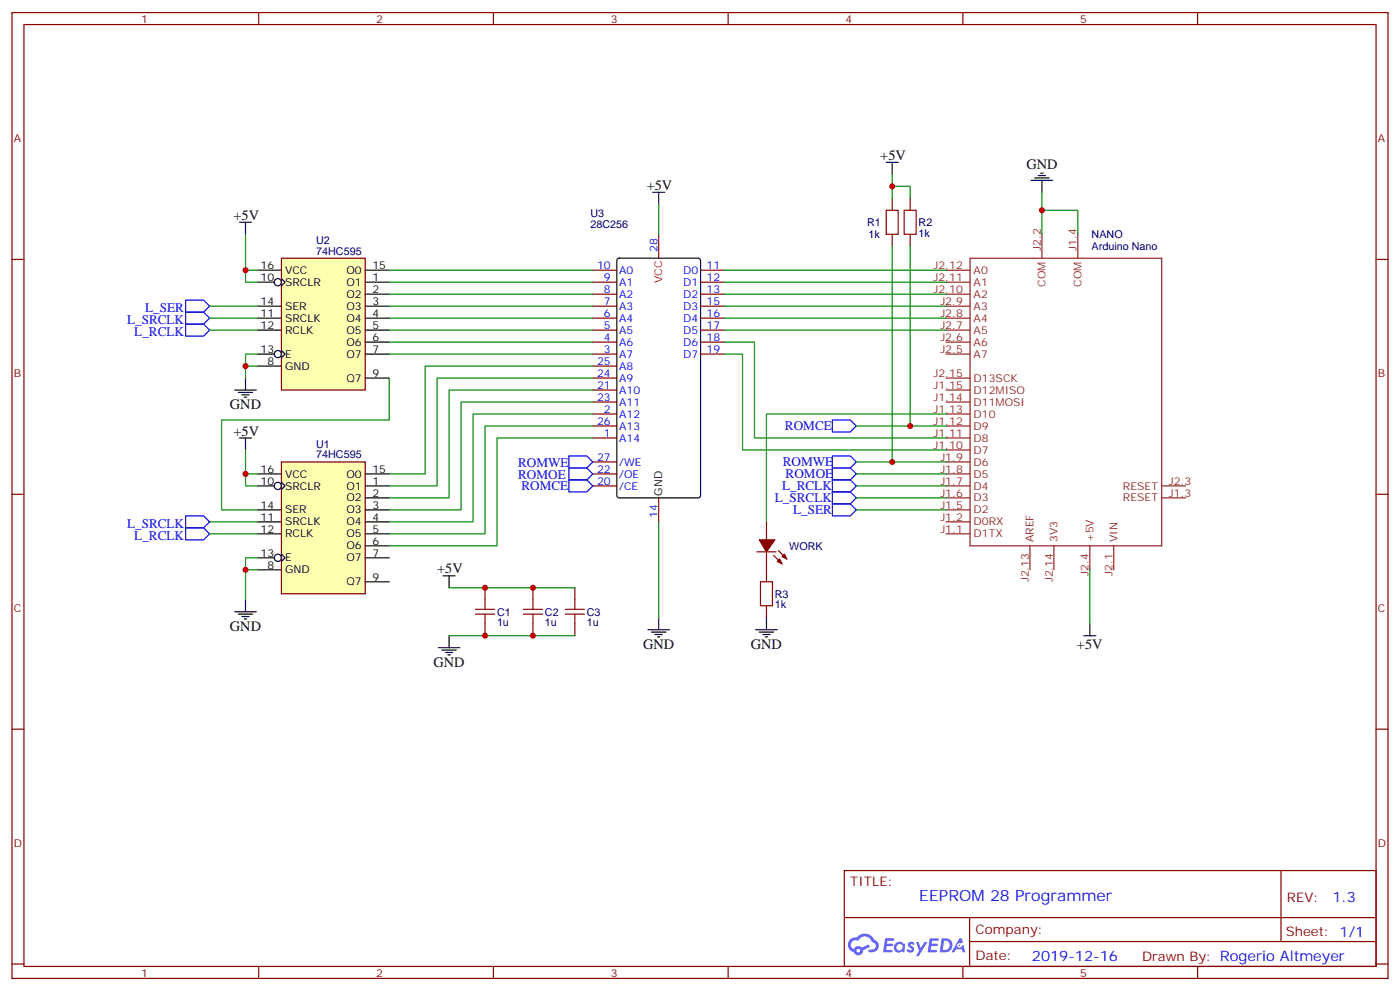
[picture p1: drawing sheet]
<svg xmlns="http://www.w3.org/2000/svg" width="412mm" height="292mm" viewBox="0 0 412 292" stroke-linecap="round" stroke-linejoin="round" font-family="sans-serif">
<g fill="none" stroke="#870000" stroke-width=".35">
<path d="M3.5 3.7h405.4v284.3h-405.4zM7.1 7.2h398.2v277.3h-398.2zM76.2 3.7v3.5M145.3 3.7v3.5M214.5 3.7v3.5M283.6 3.7v3.5M352.8 3.7v3.5M3.5 76.4h3.6M405.3 76.4h3.6M3.5 145.5h3.6M405.3 145.5h3.6M3.5 214.7h3.6"/>
<path d="M405.3 214.7h3.6M248.7 256.3h156.6v28.2h-156.6zM377.3 256.3v20.9M248.7 270.1h156.5M285.6 277.2h119.6M285.6 270.1v14.2M3.5 283.8h3.6M76.2 284.5v3.5M145.3 284.5v3.5M214.5 284.5v3.5M283.6 284.5v3.5M352.8 284.5v3.5"/>
<path d="M405.3 283.8h3.6"/>
</g>
<g fill="#5487ff">
<path d="M267.7 277.5a1.22 1.22 0 0 1 1.7 .2l-.4 .6a.47 .47 0 0 0-.3-.4 .47 .47 0 0 0-.5 .2l.1 .2a1.14 1.14 0 0 1 .8 1.8 1.14 1.14 0 0 1-1.9 0l-.2-.2 .5-.6 .7 .5a.29 .29 0 0 0 .3-.3 .29 .29 0 0 0-.2-.3 1.04 1.04 0 0 1-.6-1.7z"/>
<path d="M260.7 276.2h2.4l.3 .2-.2 .5-1.8 .1-.1 .8h1.5l.3 .4-.3 .4h-1.6l-.2 1.1h1.7l.2 .3-.2 .3-2.6 .1z"/>
<path d="M273.8 276.2h2.4l.3 .2-.1 .5-1.8 .1-.2 .8h1.6l.3 .4-.4 .4-1.6-.1-.1 1.1 1.7 .1 .2 .3-.2 .3-2.6 .1z"/>
<path d="M282.6 276.2h.7l.3 1.3-.6 .3a.69 .69 0 0 0-1 .3 .69 .69 0 0 0 .4 .9 .69 .69 0 0 0 .9-.6l.5-.2 .6 2.2h-.8l-.2-.9h-1.8l-.5 .9h-.8z"/>
<path d="M269.8 277.3h.8l.6 1.8 1.1-1.8h.9l-2.6 4.2h-.8l.9-1.5z"/>
<path d="M277.4 276.2l-.6 4.2h1.3a2.11 2.11 0 0 0 2.5-2.1 2.11 2.11 0 0 0-2.5-2.1zM278.1 277a1.39 1.39 0 0 1 1.7 1.4 1.39 1.39 0 0 1-1.8 1.2h-.3z"/>
<path d="M263.7 277.8a1.54 1.54 0 0 0-.1 2.2 1.54 1.54 0 0 0 2.2 .1l.6 .3 .3-2.3-.2-.3h-.4a1.49 1.49 0 0 0-2.4 0zM264 278.8a.94 .94 0 0 1 1.8 0 .94 .94 0 0 1-1.8 0z"/>
<path d="M250.4 276.6a2.18 2.18 0 0 0 1.1 3.7 1.44 1.44 0 0 0 1.6 .9 1.44 1.44 0 0 0 1.2-1.4l2-1.1-.5-.7-1.9 1a1.47 1.47 0 0 0-2.4 .4 1.39 1.39 0 0 1-.7-1.9 1.39 1.39 0 0 1 2-.5 2.12 2.12 0 0 1 2.2-1.3 2.12 2.12 0 0 1 1.9 1.7 1.14 1.14 0 0 1 1.1 1.4 1.14 1.14 0 0 1-1.7 .7 .43 .43 0 0 0-.5 .4 .43 .43 0 0 0 .4 .5 1.98 1.98 0 0 0 2.5-1.2 1.98 1.98 0 0 0-1.2-2.6 3.1 3.1 0 0 0-5.3-.6l-.9 .1zM252.3 279.9a.55 .55 0 0 1 1.1 0 .55 .55 0 0 1-1.1 0z"/>
<circle cx="282.6" cy="278.3" r=".26"/>
</g>
<g fill="none" stroke="#8c2424" stroke-width=".35">
<path d="M278.7 79.6h7.1M285.8 76h56.4v84.7h-56.4zM306.9 69v7M317.5 69v7M278.7 97.2h7.1M278.7 93.7h7.1M278.7 90.1h7.1M278.7 86.6h7.1M278.7 83.1h7.1M278.7 118.4h7.1M278.7 114.8h7.1M278.7 104.2h7.1"/>
<path d="M278.7 100.7h7.1M278.7 111.3h7.1M278.7 139.5h7.1M278.7 136h7.1M278.7 132.5h7.1M278.7 128.9h7.1M278.7 125.4h7.1M278.7 121.9h7.1M278.7 157.2h7.1M278.7 153.6h7.1M278.7 146.6h7.1M278.7 150.1h7.1"/>
<path d="M278.7 143.1h7.1M342.2 146.6h7M342.2 143.1h7M303.4 160.7v7M310.4 160.7v7M321 160.7v7M328.1 160.7v7"/>
</g>
<path d="M82.9 76h24.7v38.8h-24.7z" fill="#ffffb0" stroke="#800000" stroke-width=".35"/>
<g fill="none" stroke="#000" stroke-width=".35">
<path d="M75.8 79.6h7.1M107.6 79.6h7.1M75.8 90.1h7.1M75.8 93.7h7.1M75.8 83.1h5M75.8 97.2h7.1M82.9 82l1.1 1.1-1.1 1M107.6 90.1h7.1M107.6 93.7h7.1M107.6 83.1h7.1M107.6 97.2h7.1M107.6 86.6h7.1"/>
<path d="M75.8 104.2h5M75.8 107.8h7.1M82.9 103.2l1.1 1-1.1 1.1M107.6 104.2h7.1M107.6 100.7h7.1M107.6 111.3h7.1"/>
<circle cx="81.8" cy="83.1" r="1.06"/>
<circle cx="81.8" cy="104.2" r="1.06"/>
</g>
<path d="M82.9 136h24.7v38.8h-24.7z" fill="#ffffb0" stroke="#800000" stroke-width=".35"/>
<g fill="none" stroke="#000" stroke-width=".35">
<path d="M192.3 56.6h3.5M194 56.6v3.5M261.1 47.8h3.5M262.8 47.8v3.5M303.7 53.1h6.4M304.8 52.4h4.2M305.9 51.7h2.1M306.6 51h.7M306.9 53.1v3.5M70.6 65.4h3.5M72.3 65.4v3.6M181.9 76.2l.5-.2h23.3l.6 .5 .1 69.4-.5 .6-23.5 .1-.7-.5v-69.4z"/>
<path d="M69.1 114.8h6.4M70.2 115.5h4.2M71.3 116.2h2.1M72 116.9h.7M72.3 111.3v3.5M70.6 128.9h3.5M72.3 128.9v3.6M75.8 139.5h7.1M107.6 139.5h7.1M75.8 150.1h7.1M75.8 153.6h7.1M75.8 143.1h5"/>
<path d="M75.8 157.2h7.1M82.9 142l1.1 1.1-1.1 1M107.6 150.1h7.1M107.6 153.6h7.1M107.6 143.1h7.1M107.6 157.2h7.1M107.6 146.6h7.1M72.3 176.6v3.5M75.8 164.2h5M75.8 167.7h7.1M82.9 163.2l1.1 1-1.1 1.1M107.6 164.2h7.1"/>
<path d="M107.6 160.7h7.1M107.6 171.3h7.1M130.5 169.5h3.6M132.3 169.5v3.5M69.1 180.1h6.4M70.2 180.8h4.2M71.3 181.5h2.1M72 182.2h.7M129.1 190.7h6.4M130.2 191.4h4.2M131.2 192.1h2.1M131.9 192.8h.7"/>
<path d="M132.3 187.1v3.6M190.9 185.4h6.3M191.9 186.1h4.2M193 186.8h2.1M193.7 187.5h.7M194 181.9v3.5M222.6 185.4h6.4M223.7 186.1h4.2M224.7 186.8h2.1M225.4 187.5h.7M225.8 181.9v3.5M319.3 187.1h3.5"/>
<path d="M321 183.6v3.5"/>
<circle cx="81.8" cy="143.1" r="1.06"/>
<circle cx="81.8" cy="164.2" r="1.06"/>
</g>
<g fill="none" stroke="#870000" stroke-width=".35">
<path d="M262.8 58.4v3.5M268.1 58.4v3.5M174.6 79.6h7.1M194 69v7M206.4 79.6h7M262.8 69v3.5M268.1 69v3.5M174.6 97.2h7.1M174.6 93.7h7.1M174.6 90.1h7.1M174.6 86.6h7.1M174.6 83.1h7.1"/>
<path d="M206.4 97.2h7M206.4 93.7h7M206.4 90.1h7M206.4 86.6h7M206.4 83.1h7M174.6 104.2h7.1M174.6 100.7h7.1M174.6 114.8h7.1M174.6 118.4h7.1M174.6 111.3h7.1M174.6 107.8h7.1M206.4 104.2h7"/>
<path d="M206.4 100.7h7M174.6 128.9h7.1M174.6 121.9h7.1M174.6 139.5h7.1M174.6 125.4h7.1M174.6 136h7.1M174.6 143.1h7.1M194 146.6v7M225.8 153.6v5.3M142.9 173v3.6M157 173v3.6M169.3 173v3.6"/>
<path d="M223 162.5h5.6M225.8 162.5v8.8M225.8 178.3v3.6M227.9 163.5l2.5 2.5M229.3 162.1l2.5 2.5M142.9 183.6v3.5M157 183.6v3.5M169.3 183.6v3.5"/>
</g>
<g fill="none" stroke="#a10000" stroke-width=".35">
<path d="M261.1 61.9h3.5v7.1h-3.5zM266.3 61.9h3.6v7.1h-3.6zM140.1 179.4h5.6M142.9 176.6v2.8M154.2 179.4h5.6M157 176.6v2.8M166.5 179.4h5.7M169.3 176.6v2.8M224 171.3h3.5v7h-3.5zM140.1 180.8h5.6M142.9 180.8v2.8M154.2 180.8h5.6"/>
<path d="M157 180.8v2.8M166.5 180.8h5.7M169.3 180.8v2.8"/>
</g>
<g fill="#870000" stroke="#870000" stroke-width=".35">
<path d="M229 165.3l.7-.7 .7 1.4z"/>
<path d="M230.4 163.9l.7-.7 .7 1.4z"/>
<path d="M223.7 158.9h4.5l-2.4 3.6z"/>
</g>
<g fill="none" stroke="#00f" stroke-width=".35">
<path d="M54.7 88.4h5.3l1.7 1.7-1.7 1.8h-5.3zM54.7 91.9h5.3l1.7 1.8-1.7 1.7h-5.3zM54.7 95.4h5.3l1.7 1.8-1.7 1.8h-5.3zM167.6 134.2h5.3l1.7 1.8-1.7 1.8h-5.3zM167.6 137.8h5.3l1.7 1.7-1.7 1.8h-5.3zM245.2 137.8h5.3l1.7 1.7-1.7 1.8h-5.3zM245.2 134.2h5.3l1.7 1.8-1.7 1.8h-5.3zM245.2 123.6h5.3l1.7 1.8-1.7 1.8h-5.3zM54.7 151.9h5.3l1.7 1.7-1.7 1.8h-5.3zM54.7 155.4h5.3l1.7 1.8-1.7 1.7h-5.3zM167.6 141.3h5.3l1.7 1.8-1.7 1.7h-5.3zM245.2 148.3h5.3l1.7 1.8-1.7 1.8h-5.3z"/>
<path d="M245.2 144.8h5.3l1.7 1.8-1.7 1.7h-5.3zM245.2 141.3h5.3l1.7 1.8-1.7 1.7h-5.3z"/>
</g>
<g fill="none" stroke="#008700" stroke-width=".35">
<path d="M262.8 54.9h5.3v3.5M262.8 51.3v7.1M306.9 56.6v12.4M72.3 69v10.6h3.5M72.3 79.6v3.5h3.5M114.7 79.6h59.9M194 60.1v8.9M213.4 79.6h65.3M262.8 72.5v63.5M268.1 72.5v52.9M306.9 61.9h10.6v7.1M61.7 90.1h14.1"/>
<path d="M61.7 93.7h14.1M61.7 97.2h14.1M114.7 83.1h59.9M114.7 86.6h59.9M114.7 90.1h59.9M114.7 93.7h59.9M114.7 97.2h59.9M213.4 83.1h65.3M213.4 86.6h65.3M213.4 90.1h65.3M213.4 93.7h65.3M213.4 97.2h65.3"/>
<path d="M75.8 107.8h-3.5v3.5M75.8 104.2h-3.5v3.6M114.7 111.3v12.3h-49.4v26.5h10.5M114.7 100.7h59.9M114.7 104.2h59.9M174.6 107.8h-49.4v31.7h-10.5M174.6 111.3h-45.8v31.8h-14.1M174.6 114.8h-42.3v31.8h-17.6M174.6 118.4h-38.8v31.7h-21.1M213.4 100.7h8.8v28.2h56.5M213.4 104.2h5.3v28.3h60M72.3 132.5v7h3.5"/>
<path d="M72.3 139.5v3.6h3.5M174.6 121.9h-35.3v31.7h-24.6M174.6 125.4h-31.7v31.8h-28.2M174.6 128.9h-28.2v31.8h-31.7M252.2 125.4h26.5M252.2 136h26.5M252.2 139.5h26.5M278.7 121.9h-52.9v31.7M61.7 153.6h14.1M61.7 157.2h14.1M194 153.6v28.3M252.2 143.1h26.5"/>
<path d="M252.2 146.6h26.5M252.2 150.1h26.5M75.8 167.7h-3.5v8.9M75.8 164.2h-3.5v3.5M132.3 173h37M321 167.7v15.9M132.3 187.1h37"/>
</g>
<g fill="#c00">
<circle cx="262.8" cy="54.9" r=".88"/>
<circle cx="268.1" cy="125.4" r=".88"/>
<circle cx="72.3" cy="139.5" r=".88"/>
<circle cx="72.3" cy="79.6" r=".88"/>
<circle cx="72.3" cy="107.8" r=".88"/>
<circle cx="72.3" cy="167.7" r=".88"/>
<circle cx="306.9" cy="61.9" r=".88"/>
<circle cx="142.9" cy="173" r=".88"/>
<circle cx="142.9" cy="187.1" r=".88"/>
<circle cx="157" cy="173" r=".88"/>
<circle cx="157" cy="187.1" r=".88"/>
<circle cx="262.8" cy="136" r=".88"/>
</g>
<text font-size="4.6" fill="#00f" x="270.8" y="265.3">EEPROM 28 Programmer</text>
<g font-size="4.2">
<text x="259.3" y="47.1">+5V</text>
<text x="302.3" y="49.7">GND</text>
<text x="190.5" y="55.9">+5V</text>
<text x="68.8" y="64.7">+5V</text>
<text x="67.7" y="120.5">GND</text>
<text x="68.8" y="128.2">+5V</text>
<text x="128.8" y="168.8">+5V</text>
<text x="67.7" y="185.7">GND</text>
<text x="189.4" y="191">GND</text>
<text x="221.2" y="191">GND</text>
<text x="317.2" y="191.2">+5V</text>
<text x="127.7" y="196.3">GND</text>
</g>
<g font-size="4.2" fill="#00f">
<text x="392.5" y="265.6">1.3</text>
<text x="304" y="282.9">2019-12-16</text>
</g>
<g font-size="3.9" fill="#00f">
<text x="37.4" y="95.4">L_SRCLK</text>
<text x="42.8" y="91.9">L_SER</text>
<text x="39.6" y="99">L_RCLK</text>
<text x="231.2" y="126.6">ROMCE</text>
<text x="152.6" y="137.5">ROMWE</text>
<text x="230.6" y="137.2">ROMWE</text>
<text x="152.6" y="141.1">ROMOE</text>
<text x="231.4" y="140.8">ROMOE</text>
<text x="153.6" y="144.2">ROMCE</text>
<text x="228.3" y="147.8">L_SRCLK</text>
<text x="230.4" y="144.2">L_RCLK</text>
<text x="37.4" y="155.4">L_SRCLK</text>
<text x="233.6" y="151.3">L_SER</text>
<text x="39.6" y="158.9">L_RCLK</text>
</g>
<g font-size="3.9" fill="#800">
<text x="250.5" y="260.9">TITLE:</text>
<text x="379.1" y="265.6">REV:</text>
<text x="287.4" y="275.1">Company:</text>
<text x="378.7" y="275.7">Sheet: 1/1</text>
<text x="287.4" y="282.8">Date:</text>
<text x="336.4" y="282.8">Drawn By: Rogerio Altmeyer</text>
</g>
<g font-size="3.2" fill="#800">
<text x="41.6" y="6.7">1</text>
<text x="110.8" y="6.7">2</text>
<text x="179.9" y="6.7">3</text>
<text x="249.1" y="6.7">4</text>
<text x="318.2" y="6.7">5</text>
<text x="4.1" y="41.8">A</text>
<text x="405.9" y="41.8">A</text>
<text x="4.1" y="110.9">B</text>
<text x="405.9" y="110.9">B</text>
<text x="4.1" y="180.1">C</text>
<text x="405.9" y="180.1">C</text>
<text x="4.1" y="249.2">D</text>
<text x="405.9" y="249.2">D</text>
<text x="41.6" y="287.5">1</text>
<text x="110.8" y="287.5">2</text>
<text x="179.9" y="287.5">3</text>
<text x="249.1" y="287.5">4</text>
<text x="318.2" y="287.5">5</text>
</g>
<g font-size="3.2" fill="#000080">
<text x="173.9" y="63.9">U3</text>
<text x="93.1" y="71.8">U2</text>
<text x="173.9" y="67.2">28C256</text>
<text x="255.4" y="66.6">R1</text>
<text x="255.8" y="70.1">1k</text>
<text x="270.6" y="69.8">1k</text>
<text x="270.6" y="66.6">R2</text>
<text x="321.6" y="70.1">NANO</text>
<text x="93.1" y="75">74HC595</text>
<text x="321.6" y="73.7">Arduino Nano</text>
<text x="93.1" y="131.8">U1</text>
<text x="93.1" y="134.9">74HC595</text>
<text x="232.5" y="161.8">WORK</text>
<text x="228.2" y="179.1">1k</text>
<text x="228.3" y="175.9">R3</text>
<text x="146.4" y="184.3">1u</text>
<text x="146.4" y="181.3">C1</text>
<text x="160.5" y="184.3">1u</text>
<text x="160.5" y="181.3">C2</text>
<text x="172.9" y="184.3">1u</text>
<text x="172.9" y="181.3">C3</text>
</g>
<g font-size="3.2" fill="#00f">
<text x="193.7" y="74.3" transform="rotate(-90 193.7 74.3)">28</text>
<text x="175.9" y="79.2">10</text>
<text x="177.9" y="82.7">9</text>
<text x="182.4" y="80.6">A0</text>
<text x="201.2" y="80.6">D0</text>
<text x="208.1" y="79.2">11</text>
<text x="208.1" y="82.7">12</text>
<text x="177.9" y="89.8">7</text>
<text x="177.9" y="86.3">8</text>
<text x="182.4" y="87.7">A2</text>
<text x="182.4" y="84.1">A1</text>
<text x="201.2" y="84.1">D1</text>
<text x="201.2" y="87.7">D2</text>
<text x="208.1" y="86.3">13</text>
<text x="208.1" y="89.8">15</text>
<text x="177.9" y="93.3">6</text>
<text x="182.4" y="94.7">A4</text>
<text x="182.4" y="91.2">A3</text>
<text x="201.2" y="91.2">D3</text>
<text x="201.2" y="94.7">D4</text>
<text x="208.1" y="93.3">16</text>
<text x="177.9" y="100.4">4</text>
<text x="177.9" y="96.8">5</text>
<text x="182.4" y="101.8">A6</text>
<text x="182.4" y="98.2">A5</text>
<text x="201.2" y="98.2">D5</text>
<text x="201.2" y="101.8">D6</text>
<text x="208.1" y="96.8">17</text>
<text x="208.1" y="100.4">18</text>
<text x="175.9" y="107.4">25</text>
<text x="177.9" y="103.9">3</text>
<text x="182.4" y="105.3">A7</text>
<text x="201.2" y="105.3">D7</text>
<text x="208.1" y="103.9">19</text>
<text x="175.9" y="110.9">24</text>
<text x="182.4" y="112.4">A9</text>
<text x="182.4" y="108.8">A8</text>
<text x="175.9" y="114.5">21</text>
<text x="175.9" y="118">23</text>
<text x="182.4" y="115.9">A10</text>
<text x="182.4" y="119.4">A11</text>
<text x="175.9" y="125.1">26</text>
<text x="177.9" y="121.5">2</text>
<text x="182.4" y="122.9">A12</text>
<text x="177.9" y="128.6">1</text>
<text x="182.4" y="130">A14</text>
<text x="182.4" y="126.5">A13</text>
<text x="175.9" y="135.6">27</text>
<text x="182.4" y="137.1">/WE</text>
<text x="175.9" y="142.7">20</text>
<text x="175.9" y="139.2">22</text>
<text x="182.4" y="140.6">/OE</text>
<text x="182.4" y="144.1">/CE</text>
<text x="193.7" y="152.4" transform="rotate(-90 193.7 152.4)">14</text>
</g>
<g font-size="3.2" fill="#8d2323">
<text x="306.6" y="73.9" transform="rotate(-90 306.6 73.9)">J2.2</text>
<text x="317.1" y="73.9" transform="rotate(-90 317.1 73.9)">J1.4</text>
<text x="275" y="82.7">J2.11</text>
<text x="275" y="79.2">J2.12</text>
<text x="286.8" y="80.6">A0</text>
<text x="275" y="86.3">J2.10</text>
<text x="277" y="89.8">J2.9</text>
<text x="286.8" y="87.7">A2</text>
<text x="286.8" y="84.1">A1</text>
<text x="308" y="84.5" transform="rotate(-90 308 84.5)">COM</text>
<text x="318.6" y="84.5" transform="rotate(-90 318.6 84.5)">COM</text>
<text x="277" y="93.3">J2.8</text>
<text x="286.8" y="94.7">A4</text>
<text x="286.8" y="91.2">A3</text>
<text x="277" y="100.4">J2.6</text>
<text x="277" y="96.8">J2.7</text>
<text x="286.8" y="101.8">A6</text>
<text x="286.8" y="98.2">A5</text>
<text x="277" y="103.9">J2.5</text>
<text x="286.8" y="105.3">A7</text>
<text x="275" y="110.9">J2.15</text>
<text x="286.8" y="112.4">D13SCK</text>
<text x="275" y="118">J1.14</text>
<text x="275" y="114.5">J1.15</text>
<text x="286.8" y="119.4">D11MOSI</text>
<text x="286.8" y="115.9">D12MISO</text>
<text x="275" y="125.1">J1.12</text>
<text x="275" y="121.5">J1.13</text>
<text x="286.8" y="122.9">D10</text>
<text x="275" y="128.6">J1.11</text>
<text x="286.8" y="130">D8</text>
<text x="286.8" y="126.5">D9</text>
<text x="275" y="132.1">J1.10</text>
<text x="277" y="135.6">J1.9</text>
<text x="286.8" y="137.1">D6</text>
<text x="286.8" y="133.5">D7</text>
<text x="277" y="142.7">J1.7</text>
<text x="277" y="139.2">J1.8</text>
<text x="286.8" y="140.6">D5</text>
<text x="344.3" y="142.7">J2.3</text>
<text x="277" y="149.8">J1.5</text>
<text x="277" y="146.2">J1.6</text>
<text x="286.8" y="147.6">D3</text>
<text x="286.8" y="144.1">D4</text>
<text x="330.8" y="147.6">RESET</text>
<text x="330.8" y="144.1">RESET</text>
<text x="344.3" y="146.2">J1.3</text>
<text x="277" y="153.3">J1.2</text>
<text x="286.8" y="154.7">D0RX</text>
<text x="286.8" y="151.2">D2</text>
<text x="277" y="156.8">J1.1</text>
<text x="286.8" y="158.2">D1TX</text>
<text x="304.4" y="159.6" transform="rotate(-90 304.4 159.6)">AREF</text>
<text x="311.5" y="159.6" transform="rotate(-90 311.5 159.6)">3V3</text>
<text x="322.1" y="159.6" transform="rotate(-90 322.1 159.6)">+5V</text>
<text x="329.1" y="159.6" transform="rotate(-90 329.1 159.6)">VIN</text>
<text x="303" y="171.4" transform="rotate(-90 303 171.4)">J2.13</text>
<text x="310.1" y="171.4" transform="rotate(-90 310.1 171.4)">J2.14</text>
<text x="320.7" y="169.4" transform="rotate(-90 320.7 169.4)">J2.4</text>
<text x="327.7" y="169.4" transform="rotate(-90 327.7 169.4)">J2.1</text>
</g>
<g font-size="3.2">
<text x="76.8" y="82.7">10</text>
<text x="76.8" y="79.2">16</text>
<text x="84" y="80.6">VCC</text>
<text x="102" y="80.6">O0</text>
<text x="109.7" y="79.2">15</text>
<text x="109.7" y="82.7">1</text>
<text x="76.8" y="89.8">14</text>
<text x="84" y="84.1">SRCLR</text>
<text x="102" y="84.1">O1</text>
<text x="102" y="87.7">O2</text>
<text x="109.7" y="86.3">2</text>
<text x="109.7" y="89.8">3</text>
<text x="76.8" y="93.3">11</text>
<text x="84" y="91.2">SER</text>
<text x="84" y="94.7">SRCLK</text>
<text x="102" y="91.2">O3</text>
<text x="102" y="94.7">O4</text>
<text x="109.7" y="93.3">4</text>
<text x="76.8" y="96.8">12</text>
<text x="84" y="98.2">RCLK</text>
<text x="102" y="98.2">O5</text>
<text x="102" y="101.8">O6</text>
<text x="109.7" y="96.8">5</text>
<text x="109.7" y="100.4">6</text>
<text x="76.8" y="103.9">13</text>
<text x="78.8" y="107.4">8</text>
<text x="84" y="105.3">E</text>
<text x="102" y="105.3">O7</text>
<text x="109.7" y="103.9">7</text>
<text x="84" y="108.8">GND</text>
<text x="102" y="112.4">Q7</text>
<text x="109.7" y="110.9">9</text>
<text x="76.8" y="142.7">10</text>
<text x="76.8" y="139.2">16</text>
<text x="84" y="140.6">VCC</text>
<text x="102" y="140.6">O0</text>
<text x="109.7" y="139.2">15</text>
<text x="109.7" y="142.7">1</text>
<text x="76.8" y="149.8">14</text>
<text x="84" y="144.1">SRCLR</text>
<text x="102" y="144.1">O1</text>
<text x="102" y="147.6">O2</text>
<text x="109.7" y="146.2">2</text>
<text x="109.7" y="149.8">3</text>
<text x="195.1" y="145.9" transform="rotate(-90 195.1 145.9)">GND</text>
<text x="76.8" y="153.3">11</text>
<text x="84" y="151.2">SER</text>
<text x="84" y="154.7">SRCLK</text>
<text x="102" y="151.2">O3</text>
<text x="102" y="154.7">O4</text>
<text x="109.7" y="153.3">4</text>
<text x="76.8" y="156.8">12</text>
<text x="84" y="158.2">RCLK</text>
<text x="102" y="158.2">O5</text>
<text x="102" y="161.7">O6</text>
<text x="109.7" y="156.8">5</text>
<text x="109.7" y="160.3">6</text>
<text x="76.8" y="163.9">13</text>
<text x="78.8" y="167.4">8</text>
<text x="84" y="165.3">E</text>
<text x="102" y="165.3">O7</text>
<text x="109.7" y="163.9">7</text>
<text x="84" y="168.8">GND</text>
<text x="102" y="172.3">Q7</text>
<text x="109.7" y="170.9">9</text>
</g>
<text font-size="3.2" fill="#f00" x="195.1" y="83.3" transform="rotate(-90 195.1 83.3)">VCC</text>
</svg>
